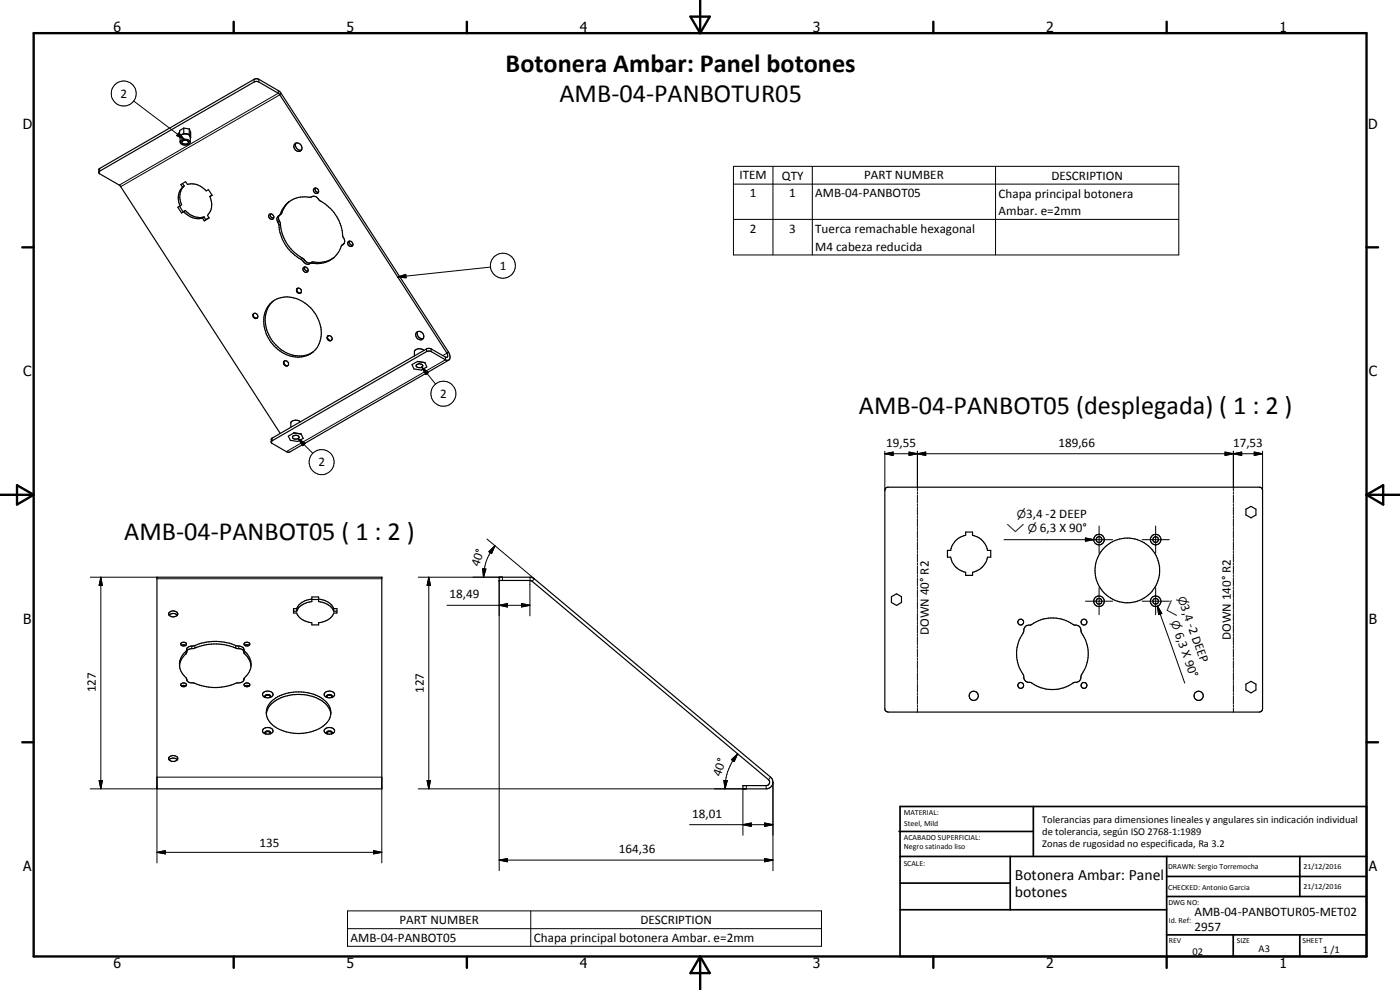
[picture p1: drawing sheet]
<svg xmlns="http://www.w3.org/2000/svg" width="420mm" height="297mm" viewBox="0 0 420 297" stroke-linecap="round" stroke-linejoin="round" font-family="sans-serif">
<g fill="none" stroke="#000" stroke-width=".35">
<path d="M55.1 38.4l-1.2 .8v1.6M55.1 38.4l1.7 .3M55.1 38.4v1.6M56.8 38.7l.4 1v1.6M56.8 38.7v1.6M29.7 51.7l.2-.3 46.4-26.8 .6-.2 .8 .2 6.2 3.6 50.2 77.8a.72 .72 0 0 1 .3 .7 .72 .72 0 0 1-.6 .5l-4.6-2.6h-1l-46.6 26.9-.2 1.3 4.7 2.8h.8l47.8-27.5M53.9 40.8l.1 .3M54.3 42.2a1.99 1.99 0 0 1 2.8 .4 1.68 1.68 0 0 1-3 .3zM54.5 40.4l-.6 .4M54.8 55.1l.5 .7M54.8 42.3a1.06 1.06 0 0 1 1.7 .5 1.21 1.21 0 0 1-1.9-.2zM54.8 56.2l-.5-.8 1.4-.9 .5 .8a5.5 5.5 0 0 1 5.7 2l.7-.4 1.1 1.7-.7 .4"/>
<path d="M54.8 56.2a4.8 4.8 0 0 0-.8 5.6M55.1 40l-.9 .7-.2 2M55.1 40l.9 .2M55.3 55.8l-.5 .4M55.3 55.8a4.7 4.7 0 0 0-.8 5.6l-.5 .4M56 40.2l1 .6M56 40.2l-1.3 .1M56 40.2l.8 .1M56.8 40.3l.2 .5M57 40.8l.1 1.9M57 40.8l.2 .5M57.2 41.3l-.1 .1"/>
<path d="M63 59a5 5 0 0 1-.7 5.6l.5 .8-1.5 .9M63.6 58.5l-.6 .5M88.5 43.1a1.34 1.34 0 0 1 1.9 .5 1.34 1.34 0 0 1-.6 1.8 1.46 1.46 0 0 1-1.4-.7 1.46 1.46 0 0 1 .1-1.6zM88.8 42.9a1.49 1.49 0 0 0 1.7 2.1M94.6 56.4a.96 .96 0 0 1 1 1.3M94.6 56.4a.83 .83 0 0 0-.3 1.3 .83 .83 0 0 0 1.3 0M94.6 56.4a1.01 1.01 0 0 0 1 1.3M53.9 61.9l1 1.6M54 61.8l-.6 .4 1.1 1.7M54.9 63.5l-.4 .4M55.1 63.5l-.6 .4M55.1 63.5a5.6 5.6 0 0 0 5.7 1.9"/>
<path d="M55.6 63.2l-.7 .3M55.6 63.2l-.5 .3M55.6 63.2a5.6 5.6 0 0 0 5.6 1.9M60.8 65.4l.5 .9M61.2 65.1l-.4 .3M61.2 65.1l.6 .8M61.8 65.9l-.5 .4M62.7 65.3l-.9 .6M80.8 64.4a.82 .82 0 0 1 1.2 .3 .82 .82 0 0 1-.5 1.1 .97 .97 0 0 1-.7-1.4zM81.1 64.2a.96 .96 0 0 0 1 1.2M83.8 64.7a2.17 2.17 0 0 0 .3 2.3 13.2 13.2 0 0 0 7.2 10.9 1.6 1.6 0 0 0 2.5 .7 8.7 8.7 0 0 0 5.9-1M86.8 60.5l-1.3 1.5-1 2-.7 .7"/>
<path d="M102.7 73.5l-.1 .2a8.3 8.3 0 0 1-2.7 3.9M103.2 73.1l.3-.7-.6-1.4a13.4 13.4 0 0 0-7.2-11.1 1.6 1.6 0 0 0-2.5-.7 8 8 0 0 0-9.3 5.4 1.46 1.46 0 0 0-.3 2.5 13.5 13.5 0 0 0 7.3 11.2 1.73 1.73 0 0 0 2.6 .7 8.1 8.1 0 0 0 6.7-1.7M103.2 73.1l-.5 .4M104.8 72.3a1 1 0 0 1 1.1 1.3M104.8 72.3l-.1 .1a.84 .84 0 0 0-.1 1.3 .84 .84 0 0 0 1.3-.1M104.8 72.3a.97 .97 0 0 0 1.1 1.3M76.1 94.1a.9 .9 0 0 1 1.1 .2 .9 .9 0 0 1 0 1.1M76.1 94.1a.86 .86 0 0 0 0 1.1 .86 .86 0 0 0 1.1 .2M76.1 94.1a.94 .94 0 0 0 .8 1.4M77.2 95.4l-.3 .1M81.5 90.8a8.9 8.9 0 0 0-.1 11 9.6 9.6 0 0 0 11.6 4.4l1.1-.7M81.5 90.7a8.1 8.1 0 0 1 10.6 .7 10 10 0 0 1 2.8 13.2l-.8 .9"/>
<path d="M81.9 90.4a8.2 8.2 0 0 0-1.7 10.4 10.3 10.3 0 0 0 11.1 6.1l1.2-.3 1.6-1.1M89.1 86.7a.87 .87 0 0 1 1.1 0 .87 .87 0 0 1 .1 1.1M89.1 86.7a.87 .87 0 0 0 .1 1 .87 .87 0 0 0 1.1 .1M89.1 86.7a.94 .94 0 0 0 1 1.2M90.3 87.8l-.1 .1M91.4 80.1a.94 .94 0 0 0 1 1.3M125.3 99.5a1.46 1.46 0 0 1 1.6 .5 1.46 1.46 0 0 1 .1 1.6M125.3 99.5a1.34 1.34 0 0 0-.2 1.9 1.34 1.34 0 0 0 1.9 .2M125.4 99.5a1.47 1.47 0 0 0 .2 1.5 1.47 1.47 0 0 0 1.4 .6M85.2 108.6a.91 .91 0 0 0 1.2 1M85.4 108.3a.88 .88 0 0 1 1 .3 .88 .88 0 0 1 0 1M85.4 108.3a.85 .85 0 0 0-.1 1.2 .85 .85 0 0 0 1.1 .1"/>
<path d="M85.4 108.3l-.1 .2M98.5 100.8a.88 .88 0 0 1 1 .3 .88 .88 0 0 1-.1 1.1M98.5 100.8a.86 .86 0 0 0-.2 1.1 .86 .86 0 0 0 1.2 .2M98.5 100.8a.92 .92 0 0 0 0 .9 .92 .92 0 0 0 .8 .5M125 109.5a1.18 1.18 0 0 1 1.9 .4 1.22 1.22 0 0 1-2-.1zM125.3 108.5l2.2 .3M125.3 108.5l-1.7 .9 .6 1.3 2.3 .3 1.6-.9-.6-1.3M127.2 105.2a1.79 1.79 0 0 0-2.8 .3v1.3M84.1 130l-48-74.2-6.2-3.6-.2-.4 .1-1.2 46.6-26.9 1.3 .1 5.8 3.4 .7 .6 50.4 77.8 .4 1a1.21 1.21 0 0 1-.4 1.5h-.7l-4.7-2.7h-1l-46.8 27.2M88 130.8a1.01 1.01 0 0 1 1-.2 1.01 1.01 0 0 1 .7 .8 1.49 1.49 0 0 1-1.9 0zM88.2 129.9l2.2 .3M88.2 129.9l-1.7 1 .7 1.2 2.2 .4 1.6-1-.6-1.3"/>
<path d="M90.1 126.6a1.96 1.96 0 0 0-2.8 .2v1.4M265.8 146.5l.5-.3h111.9l.3 .1 .4 .9-.1 65.9-.9 .6-111.8-.2-.5-.4-.1-.5v-65.4zM373.9 152.8l1.5-.9 1.5 .9v1.7l-1.5 .9-1.5-.9zM47.1 173.2h67.5v63.5h-67.5zM93.6 179.9h2M93.6 179.7a5.4 5.4 0 0 0-4.5 2.9M95.6 179.7a5.4 5.4 0 0 1 4.5 2.9M149.8 173.2h9.3l1.2 .5 71 59.5a1.99 1.99 0 0 1 .5 2.2 1.99 1.99 0 0 1-1.9 1.3h-6.9v-1h6.9a1.01 1.01 0 0 0 1-.6 1.01 1.01 0 0 0-.3-1.2l-70.9-59.5-.6-.2h-9.3zM267.5 179l1.6-.8 1.4 .8v1.8l-1.4 .9-1.6-.9zM286.8 162.2l1.4-1 1.6-.6v-1h2.1v1a5.7 5.7 0 0 1 4.5 4.5h.9v2.1h-.9a5.7 5.7 0 0 1-4.5 4.5v.9h-2.1v-.9a5.6 5.6 0 0 1-4.5-4.5h-1v-2.1h1l.5-1.6zM50.7 184.6a1.1 1.1 0 0 1 .4-1.2 1.1 1.1 0 0 1 1.3-.1 .85 .85 0 0 1 .8 1.3M50.7 184.6a1.78 1.78 0 0 1 2.5 0"/>
<path d="M50.7 184.6a1.77 1.77 0 0 0 2.5 0M53.9 199.8a6.5 6.5 0 0 1 2.1-4v-1.1a2.11 2.11 0 0 1 2.3-.9 16.6 16.6 0 0 1 13.1 0l1 .2 .7 .5 .1 1.5a6.4 6.4 0 0 1 2.1 3.8M54.3 193a.85 .85 0 0 1 1-.3 .85 .85 0 0 1 .6 .8 .84 .84 0 0 1-1 .4 .84 .84 0 0 1-.6-.9zM54.5 193.6l.5-.1 .7 .1M56 195.5a1.55 1.55 0 0 1 2.1-.9 16 16 0 0 1 13.1 0h.7a1.19 1.19 0 0 1 1.3 .9M56 195v.2a5.3 5.3 0 0 0 0 8.4 1.88 1.88 0 0 0 2.3 1.4 15.9 15.9 0 0 0 12.9-.1 1.61 1.61 0 0 0 2.1-1.4 5.2 5.2 0 0 0-.1-8.3v-.2M73.5 193.6l.5-.1 .7 .1M73.5 193.7a.54 .54 0 0 1-.2-.7 .54 .54 0 0 1 .6-.3l1 .3 .1 .4-.3 .3M73.5 193.7h1.2M88.1 183.4h1M89.1 183.4a5.2 5.2 0 0 1 4.5-2.9v-1.4h2v1.4a5.2 5.2 0 0 1 4.5 2.9M89.1 182.6h-1v1.3h1a5.1 5.1 0 0 0 4.5 3v.6h2v-.6a5.1 5.1 0 0 0 4.5-3h1v-1.3h-1"/>
<path d="M89.1 182.6v.8M100.1 183.4h1M100.1 182.6v.8M307.8 187.9l.2-.2a5.5 5.5 0 0 0 3.1-1.2 11.3 11.3 0 0 1 11.3 1 1.81 1.81 0 0 1 2.1 2.1 11.1 11.1 0 0 1 0 13.1 1.76 1.76 0 0 1-2.1 2.1 11.2 11.2 0 0 1-13.1 0 1.76 1.76 0 0 1-2.1-2.1 11.1 11.1 0 0 1 0-13.1l.1-1zM54.3 205.2a.83 .83 0 0 1 1-.3 .83 .83 0 0 1 .6 .8 .83 .83 0 0 1-1 .4 .83 .83 0 0 1-.6-.9zM54.5 205.9l.5-.2 .7 .2M73.5 205.9l.5-.2 .7 .2M73.5 205.9a.58 .58 0 0 1-.1-.8 .58 .58 0 0 1 .7-.2l.9 .4-.3 .6M73.5 205.9l.4 .1 .8-.1M79.5 220a.95 .95 0 0 1 1.7 0M79.5 209a.95 .95 0 0 1 1.7 0M79.5 220a.84 .84 0 0 1 .9-.7 .84 .84 0 0 1 .8 .7"/>
<path d="M79.5 209a.84 .84 0 0 1 .9-.6 .84 .84 0 0 1 .8 .6M79.5 209l.2 .3M79.5 220l.2 .2M79.7 209.3a.93 .93 0 0 1-.9-.9 .93 .93 0 0 1 .9-1 1.43 1.43 0 0 1 2.2 1.2l-.9 .7M79.7 209.3h1.3M79.9 214.2a7.3 7.3 0 0 1 6.4-5.5 12.8 12.8 0 0 1 11.7 2.8l.9 1.3 .4 1.4M81.2 209l-.2 .3M81.2 220l-.2 .2M81.4 210.6a12.9 12.9 0 0 1 16.5 0 4.7 4.7 0 0 1-1.4 7.6 13.1 13.1 0 0 1-15.1-1.1 4.4 4.4 0 0 1 0-6.5zM98 220a.96 .96 0 0 1 1.7 0M98 209a.96 .96 0 0 1 1.7 0M98 220v-.2a.97 .97 0 0 1 .9-.5 .97 .97 0 0 1 .8 .5v.2"/>
<path d="M98 220l.2 .2M98 209a.84 .84 0 0 1 .9-.6 .84 .84 0 0 1 .8 .6M98 209l.2 .3M98.2 209.3a.93 .93 0 0 1-.9-.9 .93 .93 0 0 1 .9-1 1.51 1.51 0 0 1 2.2 1.2l-.9 .7M98.2 209.3h1.3M99.7 220l-.2 .2M99.7 209l-.2 .3M373.9 205.3l1.5-.9 1.5 .9v1.7l-1.5 .9-1.5-.9zM50.7 228a1.78 1.78 0 0 1 2.5 0M50.7 228a1.1 1.1 0 0 1 .4-1.2 1.1 1.1 0 0 1 1.3-.1 .85 .85 0 0 1 .8 1.3M50.7 228a1.77 1.77 0 0 0 2.5 0M79.7 220.2a.93 .93 0 0 1-.9-.9 .93 .93 0 0 1 .9-.9 1.43 1.43 0 0 1 2.2 1.1l-.9 .7"/>
<path d="M79.7 220.2h1.3M98.2 220.2a.93 .93 0 0 1-.9-.9 .93 .93 0 0 1 .9-.9 1.51 1.51 0 0 1 2.2 1.1l-.9 .7M98.2 220.2h1.3"/>
<circle cx="91.6" cy="80.9" r=".77"/>
<circle cx="329.8" cy="161.9" r=".86"/>
<circle cx="329.8" cy="161.9" r="1.58"/>
<circle cx="338.3" cy="171.1" r="9.7"/>
<circle cx="346.8" cy="161.9" r=".85"/>
<circle cx="346.8" cy="161.9" r="1.59"/>
<circle cx="306.3" cy="186.6" r=".89"/>
<circle cx="325.3" cy="186.6" r=".88"/>
<circle cx="329.8" cy="180.4" r=".86"/>
<circle cx="329.8" cy="180.4" r="1.58"/>
<circle cx="346.8" cy="180.4" r=".85"/>
<circle cx="346.8" cy="180.4" r="1.59"/>
<circle cx="292.2" cy="208.8" r="1.37"/>
<circle cx="306.3" cy="205.7" r=".89"/>
<circle cx="325.3" cy="205.6" r=".89"/>
<circle cx="359.7" cy="208.8" r="1.38"/>
</g>
<g fill="none" stroke="#000" stroke-width=".3">
<path d="M40.1 30.3l15.2 11.5M53.6 39.9l1.7 1.9-2.3-1.1zM76.3 23.8v.8M77.7 23.8v.8M83.5 27.2v.8l-47.7 27.5M84.4 28.1l-48.2 27.9M29.9 50.5v.9M220.1 49.9h133.7v26.6h-133.7zM220.1 55.2h133.7M232 49.9v26.6M243.8 49.9v26.6M298.8 49.9v26.6"/>
<path d="M83.9 66.3l-.5 .4M84.1 67.2l-.4 .4M84.6 63.8l-.5 .4M90.8 77.5l-.5 .3M91.5 78.1l-.5 .4M93.4 78.8l-.4 .3M94.2 78.6l-.5 .4M103.2 73.2l-.3 .2M220.1 65.8h133.7M119.3 83.1l2.5-.8 .1 1.1zM147.2 80.1l-27.9 3M126.6 110.2l2 1.6-.8 .6z"/>
<path d="M126.6 110.2l4.1 5M128 104.7v.8M129.4 104.7v.8M133.7 107.1v.8l-47.8 27.6M134.6 105.6l-1.7 1.1M81.7 131.4v.8M89.5 131.6l2.1 1.4-.7 .7zM89.5 131.6l4.4 4.4M265.5 136.1l2.5-.5v1.1zM265.5 136.1h113.4M265.5 135.4v11.8M272.8 135.6l2.5 .5-2.5 .6z"/>
<path d="M272.8 135.6l5 1.1v-1.1l-5 1.1zM275.3 136.1l2.5-.5v1.1zM275.3 135.4v11.9M367.7 135.6l2.5 .5-2.5 .6zM367.7 135.6l4.9 1.1v-1.1l-4.9 1.1zM370.2 136.1l2.4-.5v1.1zM370.2 135.4v11.9M376.4 135.6l2.5 .5-2.5 .6zM378.9 135.4v11.8M275.3 147.6v.6M275.3 148.5v2.4M275.3 151.2v.6"/>
<path d="M275.3 152.1v2.3M275.3 154.7v.6M275.3 155.6v2.4M275.3 158.3v.6M275.3 159.2v2.3M329.8 157.8v8.2M346.8 157.8v8.2M370.2 147.6v.6M370.2 148.5v2.4M370.2 151.2v.6M370.2 152.1v2.3M370.2 154.7v.6"/>
<path d="M370.2 155.6v2.4M370.2 158.3v.6M370.2 159.2v2.3M27.1 173.2h20M30.3 173.2l.4 2.5h-1zM30.3 173.2v63.5M47.1 173.7h67.5M125.5 173.2h25.3v1M128.7 173.2l.5 2.5h-1zM128.7 173.2v63.5M144.9 170.6l.9 .1-.7 2.5zM146.1 161.7l14.2 12-.6 .7"/>
<path d="M146.7 165.5l1.8-1.8-1 2.4zM148.5 163.7a14.9 14.9 0 0 0-3.4 9.5M149.8 174.2v87M159.1 173.2l-.1 11.6M275.3 161.8v.6M275.3 162.7v2.4M275.3 165.4v.6M275.3 166.3v2.4M275.3 169v.5M275.3 169.8v2.4M275.3 172.5v.6M275.3 173.4v2.4"/>
<path d="M275.3 176.1v.6M275.3 177v2.3M275.3 179.6v.6M301.3 161.9h32.6M325.7 161.4l2.5 .5-2.5 .5zM329.8 176.3v8.1M342.8 161.9h8.1M346.8 176.3v8.1M370.2 161.8v.6M370.2 162.7v2.4M370.2 165.4v.6M370.2 166.3v2.4"/>
<path d="M370.2 169v.5M370.2 169.8v2.4M370.2 172.5v.6M370.2 173.4v2.4M370.2 176.1v.6M370.2 177v2.3M370.2 179.6v.6M55.8 195.5v.7M57.6 193.8v.8M58.5 193.7v.7M70.7 193.7v.7M71.7 193.8v.8"/>
<path d="M73.4 195.5v.7M134.1 181.6h24.9M149.8 181.6l2.5-.5v1zM156.5 181.1l2.5 .5-2.5 .5zM275.3 180.5v2.4M275.3 183.2v.6M275.3 184.1v2.3M275.3 186.7v.6M275.3 187.6v2.4M275.3 190.2v.7M275.3 191.1v2.4M275.3 193.8v.6"/>
<path d="M275.3 194.7v2.4M275.3 197.4v.6M275.3 198.2v2.4M325.7 180.4h8.2M342.8 180.4h8.1M347.4 181.9l1.3 2.2-1 .3zM347.4 181.9l8.1 23M370.2 180.5v2.4M370.2 183.2v.6M370.2 184.1v2.3M370.2 186.7v.6M370.2 187.6v2.4"/>
<path d="M370.2 190.2v.7M370.2 191.1v2.4M370.2 193.8v.6M370.2 194.7v2.4M370.2 197.4v.6M370.2 198.2v2.4M56 203.9v.1M73.2 203.9v.1M275.3 200.9v.6M275.3 201.8v2.4M275.3 204.5v.6M275.3 205.4v2.3"/>
<path d="M275.3 208v.6M275.3 208.9v2.4M275.3 211.6v.6M275.3 212.5v1.2M370.2 200.9v.6M370.2 201.8v2.4M370.2 204.5v.6M370.2 205.4v2.3M370.2 208v.6M370.2 208.9v2.4M370.2 211.6v.6M370.2 212.5v1.2"/>
<path d="M27.1 236.7h20M29.7 234.2h1l-.4 2.5zM128.2 234.2h1l-.5 2.5zM217.2 234.1l1.1 .1-.7 2.5zM219.5 227.9l1.9-1.7-1.1 2.3zM221.4 226.2a16.4 16.4 0 0 0-3.8 10.5M223 236.7v13.9M224 235.7v1h-98.5M229.9 235.7v1M231.3 233.2l-.7 .7M232 234.7v26.5M47.1 255.7l2.5-.5v1z"/>
<path d="M47.1 258.9v-25.7h67.5v25.7M47.1 255.7h67.5M112.1 255.2l2.5 .5-2.5 .5zM149.8 258.1l2.5-.5v1zM149.8 258.1h82.2M207 247.4h25M223 247.4l2.5-.5v1zM229.5 246.9l2.5 .5-2.5 .5zM229.5 257.6l2.5 .5-2.5 .5zM104.3 273.3h142.2v10.6h-142.2zM104.3 278.6h142.2M159.3 273.3v10.6"/>
<circle cx="37.1" cy="28.1" r="3.7"/>
<circle cx="150.9" cy="79.7" r="3.7"/>
<circle cx="133.1" cy="118.1" r="3.8"/>
<circle cx="96.5" cy="138.7" r="3.7"/>
</g>
<g fill="#000">
<circle cx="149.8" cy="173.2" r=".18"/>
<circle cx="149.8" cy="174.2" r=".18"/>
</g>
<g fill="none" stroke="#000" stroke-width=".71">
<path d="M10.1 9.9h400v277.1h-400zM70.1 6.5v3.4M140.1 6.5v3.4M207.2 5h5.8l-2.9 4.9zM210.1 0v9.9M280.1 6.5v3.4M350.1 6.5v3.4M6.7 74.2h3.4M410.1 74.2h3.5M.1 148.5h10M5.1 145.6l5 2.9-5 2.9zM410.1 148.5h10"/>
<path d="M410.1 148.5l5-2.9v5.8zM6.7 222.7h3.4M410.1 222.7h3.5M70.1 287v3.4M140.1 287v3.4M210.1 287v10M210.1 287l2.9 5h-5.8zM280.1 287v3.4M350.1 287v3.4"/>
</g>
<g fill="none" stroke="#000" stroke-width=".51">
<path d="M269.8 249.5h40.3M270.1 242h140v45h-140zM270.1 257h140M303.2 257v16M310.1 242v15M350.1 257v30M390.1 257v12M270.1 265h33.1M270.1 273h80M350.1 269h60M350.1 263h60M350.1 280.5h60"/>
<path d="M370.1 280.5v6.5M390.1 280.5v6.5"/>
</g>
<g fill="#000">
<path d="M53.6 39.9l1.7 1.9-2.3-1.1zM119.3 83.1l2.5-.8 .1 1.1zM126.6 110.2l2 1.6-.8 .6zM89.5 131.6l2.1 1.4-.7 .7zM265.5 136.1l2.5-.5v1.1zM272.8 135.6l2.5 .5-2.5 .6zM275.3 136.1l2.5-.5v1.1zM367.7 135.6l2.5 .5-2.5 .6zM370.2 136.1l2.4-.5v1.1zM376.4 135.6l2.5 .5-2.5 .6zM30.3 173.2l.4 2.5h-1zM128.7 173.2l.5 2.5h-1z"/>
<path d="M144.9 170.6l.9 .1-.7 2.5zM146.7 165.5l1.8-1.8-1 2.4zM325.7 161.4l2.5 .5-2.5 .5zM149.8 181.6l2.5-.5v1zM156.5 181.1l2.5 .5-2.5 .5zM347.4 181.9l1.3 2.2-1 .3zM29.7 234.2h1l-.4 2.5zM128.2 234.2h1l-.5 2.5zM217.2 234.1l1.1 .1-.7 2.5zM219.5 227.9l1.9-1.7-1.1 2.3zM47.1 255.7l2.5-.5v1zM112.1 255.2l2.5 .5-2.5 .5z"/>
<path d="M149.8 258.1l2.5-.5v1zM223 247.4l2.5-.5v1zM229.5 246.9l2.5 .5-2.5 .5zM229.5 257.6l2.5 .5-2.5 .5z"/>
</g>
<g font-size="7.9">
<text x="151.8" y="21.5">Botonera Ambar: Panel botones</text>
<text x="167.9" y="30.5">AMB-04-PANBOTUR05</text>
<text x="257.8" y="124.1">AMB-04-PANBOT05 (desplegada) ( 1 : 2 )</text>
<text x="37.3" y="161.9">AMB-04-PANBOT05 ( 1 : 2 )</text>
</g>
<g font-size="4.7">
<text x="304.6" y="263.9">Botonera Ambar: Panel</text>
<text x="304.6" y="269.3">botones</text>
</g>
<g font-size="4.2">
<text x="34" y="9.6">6</text>
<text x="104" y="9.6">5</text>
<text x="174" y="9.6">4</text>
<text x="244" y="9.6">3</text>
<text x="314" y="9.6">2</text>
<text x="384" y="9.6">1</text>
<text x="6.8" y="38.7">D</text>
<text x="410.6" y="38.7">D</text>
<text x="7" y="112.9">C</text>
<text x="410.8" y="112.9">C</text>
<text x="7" y="187.1">B</text>
<text x="410.8" y="187.1">B</text>
<text x="7" y="261.4">A</text>
<text x="410.8" y="261.4">A</text>
<text x="34" y="290.4">6</text>
<text x="104" y="290.4">5</text>
<text x="174" y="290.4">4</text>
<text x="244" y="290.4">3</text>
<text x="314" y="290.4">2</text>
<text x="384" y="290.4">1</text>
</g>
<g font-size="3.9">
<text x="36.2" y="29.4">2</text>
<text x="221.9" y="53.8">ITEM</text>
<text x="234.6" y="53.9">QTY</text>
<text x="259.3" y="53.8">PART NUMBER</text>
<text x="315.5" y="53.9">DESCRIPTION</text>
<text x="225" y="59.1">1</text>
<text x="236.9" y="59.1">1</text>
<text x="244.7" y="59.2">AMB-04-PANBOT05</text>
<text x="299.7" y="59.3">Chapa principal botonera</text>
<text x="299.7" y="64.6">Ambar. e=2mm</text>
<text x="225" y="69.8">2</text>
<text x="236.9" y="69.8">3</text>
<text x="244.7" y="69.9">Tuerca remachable hexagonal</text>
<text x="244.7" y="75.2">M4 cabeza reducida</text>
<text x="150" y="81">1</text>
<text x="132.1" y="119.4">2</text>
<text x="266" y="134.1">19,55</text>
<text x="317.7" y="134.1">189,66</text>
<text x="370.1" y="134.1">17,53</text>
<text x="95.6" y="140">2</text>
<text x="308" y="155.4">3,4 -2 DEEP</text>
<text x="312.1" y="159.8">6,3 X 90°</text>
<text x="143.7" y="170.2" transform="rotate(-70 143.7 170.2)">40°</text>
<text x="134.9" y="179.5">18,49</text>
<text x="354.3" y="181.9" transform="rotate(70 354.3 181.9)">3,4 -2 DEEP</text>
<text x="278.7" y="190.6" transform="rotate(-90 278.7 190.6)">DOWN 40° R2</text>
<text x="352.6" y="190.2" transform="rotate(70 352.6 190.2)">6,3 X 90°</text>
<text x="369.3" y="192.1" transform="rotate(-90 369.3 192.1)">DOWN 140° R2</text>
<text x="28.7" y="207.7" transform="rotate(-90 28.7 207.7)">127</text>
<text x="127.2" y="207.9" transform="rotate(-90 127.2 207.9)">127</text>
<text x="216.2" y="233.1" transform="rotate(-70 216.2 233.1)">40°</text>
<text x="207.8" y="245.4">18,01</text>
<text x="77.9" y="254.2">135</text>
<text x="185.7" y="256">164,36</text>
<text x="358.5" y="275">AMB-04-PANBOTUR05-MET02</text>
<text x="119.9" y="277.2">PART NUMBER</text>
<text x="192.2" y="277.2">DESCRIPTION</text>
<text x="358.5" y="279.4">2957</text>
<text x="105.2" y="282.6">AMB-04-PANBOT05</text>
<text x="160.2" y="282.6">Chapa principal botonera Ambar. e=2mm</text>
</g>
<g font-size="3.3">
<text x="305.2" y="155.4">n</text>
<text x="302.1" y="159.8">w n</text>
<text x="353.4" y="179.3" transform="rotate(70 353.4 179.3)">n</text>
<text x="349.2" y="180.8" transform="rotate(70 349.2 180.8)">w</text>
<text x="351.4" y="186.7" transform="rotate(70 351.4 186.7)">n</text>
</g>
<g font-size="3.1">
<text x="312.7" y="246.8">Tolerancias para dimensiones lineales y angulares sin indicación individual</text>
<text x="312.7" y="250.4">de tolerancia, según ISO 2768-1:1989</text>
<text x="312.7" y="254">Zonas de rugosidad no especificada, Ra 3.2</text>
<text x="357.9" y="286.4">02</text>
<text x="377.7" y="285.6">A3</text>
<text x="397" y="285.9">1 /1</text>
</g>
<g font-size="2.4">
<text x="271.2" y="244.4">MATERIAL:</text>
<text x="271.3" y="252">ACABADO SUPERFICIAL:</text>
<text x="271.4" y="247.9">Steel, Mild</text>
<text x="271.3" y="254.6">Negro satinado liso</text>
<text x="271.2" y="259.7">SCALE:</text>
<text x="350.6" y="260.8">DRAWN: Sergio Torremocha</text>
<text x="391.2" y="260.6">21/12/2016</text>
<text x="350.6" y="267">CHECKED: Antonio Garcia</text>
<text x="391.2" y="266.7">21/12/2016</text>
<text x="350.6" y="271.4">DWG NO:</text>
<text x="350.8" y="276.9">Id. Ref:</text>
<text x="350.8" y="282.8">REV</text>
<text x="371.2" y="282.9">SIZE</text>
<text x="390.9" y="282.9">SHEET</text>
</g>
</svg>
